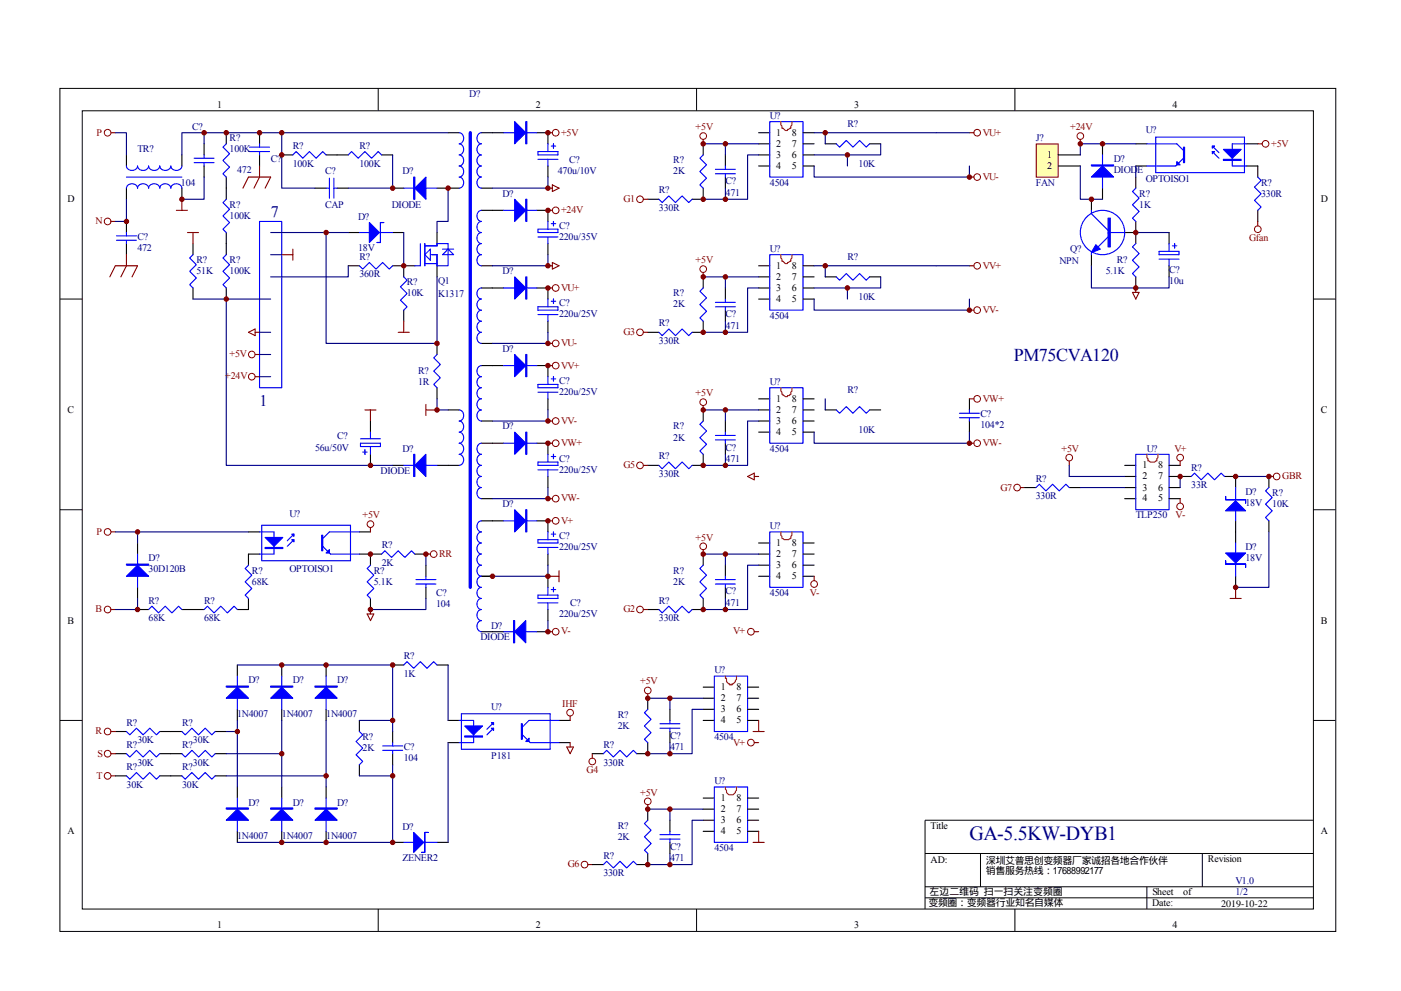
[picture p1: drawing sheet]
<svg xmlns="http://www.w3.org/2000/svg" width="297mm" height="210mm" viewBox="0 0 297 210" stroke-linecap="round" stroke-linejoin="round" font-family="sans-serif">
<g fill="none" stroke="#000" stroke-width=".21">
<path d="M12.7 18.7h270.5v178.6h-270.5zM80.2 18.7v4.7M147.7 18.7v4.7M215.2 18.7v4.7M17.4 23.5h261.1v169h-261.1zM12.7 63.3h4.7M278.4 63.3h4.7M12.7 108h4.7M278.4 108h4.7M12.7 152.6h4.7M278.4 152.6h4.7M278.4 173.7h-82.3v18.8"/>
<path d="M80.2 192.5v4.7M147.7 192.5v4.7M196.1 180.8h82.3M196.1 187.8h82.3M196.1 190.2h82.3M207.9 180.8v7M215.2 192.5v4.7M243.2 187.8v4.7M254.9 180.8v7"/>
</g>
<g fill="none" stroke="#000" stroke-width=".23">
<path d="M26.8 32.8v2.4M26.8 39.9v2.3M38.6 32.8v2.4M38.6 39.9v2.3M43.3 30.5v2.3M43.3 35.2v2.3M48 28.1v2.4M48 37.5v4.7M55 28.1v2.4M55 32.8v2.4M59.7 32.8h2.4M66.8 39.9h2.3"/>
<path d="M69.1 32.8h4.7M71.5 39.9h2.3M80.9 32.8h2.3M83.2 39.9h2.4M92.7 39.9h4.7M95 28.1h2.4M102.1 39.9h2.3M102.1 28.1h4.7M113.8 28.1h2.4v2.4M116.2 35.2v2.3M149.1 30.5v2.3M149.1 39.9v2.3h-2.4"/>
<path d="M153.8 32.8v2.4M153.8 37.5v2.4M160.9 28.1h2.3M160.9 32.8h2.3M160.9 30.5h2.3M160.9 35.2h2.3M170.3 28.1h2.3M170.3 32.8h2.3M170.3 30.5h2.3M170.3 35.2h2.3M175 30.5h2.3M184.4 30.5h2.3"/>
<path d="M240.8 30.5h2.4M240.8 35.2h2.4M264.3 30.5h2.4M264.3 35.2h2.4M26.8 46.9v2.4M26.8 51.6v2.3M40.9 51.6v2.3M48 49.3v4.6M73.8 56.3h2.4M73.8 49.3h2.4M83.2 56.3h4.8M83.2 49.3h2.4"/>
<path d="M85.6 56.3v2.3M92.7 49.3v2.3M92.7 56.3v2.3M102.1 56.3h2.3M102.1 44.6h4.7M113.8 44.6h2.4v2.3M116.2 51.6v2.3M137.3 42.2h2.4M149.1 58.6v2.4M160.9 56.3h2.3M160.9 58.6h2.3M170.3 56.3h2.3"/>
<path d="M170.3 58.6h2.3M175 58.6h2.3M184.4 58.6h2.3M231.4 42.2v2.4M231.4 53.9v2.4M238.5 49.3h2.3M40.9 61v2.3M48 61v2.3M85.6 65.7v2.3M92.7 72.7v2.4M102.1 72.7h2.3M102.1 61h4.7"/>
<path d="M102.1 77.4h4.7M113.8 61h2.4v2.3M113.8 77.4h2.4v2.4M116.2 68v2.4M137.3 70.4h2.4M149.1 68v2.4h-2.4M153.8 61v2.3M153.8 65.7v2.3M160.9 61h2.3M160.9 63.3h2.3M170.3 61h2.3M170.3 63.3h2.3"/>
<path d="M78.5 89.2v2.3M78.5 96.2v2.4M83.2 98.6h2.4M92.7 98.6h4.7M92.7 82.1v2.4M95 86.8h2.4M102.1 89.2h2.3M102.1 93.9h4.7M113.8 93.9h2.4v2.3M116.2 84.5v2.3M137.3 98.6h2.4M149.1 96.2v2.4h-2.4"/>
<path d="M149.1 86.8v2.4M153.8 89.2v2.3M153.8 93.9v2.3M160.9 86.8h2.3M160.9 89.2h2.3M160.9 84.5h2.3M160.9 91.5h2.3M170.3 86.8h2.3M170.3 89.2h2.3M170.3 84.5h2.3M170.3 91.5h2.3M175 86.8h2.3"/>
<path d="M184.4 86.8h2.3M205.5 84.5v2.3M205.5 89.2v2.3M29.2 115v2.4M52.7 112.7h2.3M55 117.4h-2.3v2.3M76.2 117.4h4.7M76.2 112.7h2.3M78.5 117.4v2.3M88 117.4h2.3M90.3 119.7v2.4M102.1 105.6h2.3"/>
<path d="M102.1 110.3h4.7M113.8 110.3h2.4v2.4M116.2 100.9v2.4M116.2 117.4v2.3M149.1 117.4v2.3M153.8 119.7v2.4M160.9 115h2.3M160.9 117.4h2.3M160.9 119.7h2.3M170.3 115h2.3M170.3 117.4h2.3M170.3 119.7h2.3"/>
<path d="M29.2 129.1h2.3M29.2 124.4v2.4M38.6 129.1h4.7M52.7 126.8v2.3h-2.4M78.5 126.8v2.3M90.3 124.4v2.4M102.1 122.1h2.3M102.1 133.8h4.7M113.8 133.8h2.4M116.2 122.1v2.3M116.2 129.1v2.4M137.3 129.1h2.4"/>
<path d="M149.1 126.8v2.3h-2.4M153.8 124.4v2.4M160.9 122.1h2.3M170.3 122.1h2.3M24.5 154.9h2.3M24.5 159.6h2.3M33.9 154.9h4.7M33.9 159.6h4.7M45.6 154.9h2.4M45.6 159.6h2.4M50.3 140.9v2.3M50.3 150.2v2.4"/>
<path d="M59.7 140.9v2.3M59.7 150.2v2.4M69.1 140.9v2.3M69.1 150.2v2.4M76.2 152.6v2.3M83.2 140.9h2.4M83.2 154.9v2.4M83.2 159.6v2.4M92.7 140.9h2.3M95 152.6h2.4M95 157.3h2.4M118.5 152.6h2.4"/>
<path d="M118.5 157.3h2.4M24.5 164.3h2.3M33.9 164.3h4.7M45.6 164.3h2.4M50.3 166.7v2.3M50.3 176.1v2.3M59.7 166.7v2.3M59.7 176.1v2.3M69.1 166.7v2.3M69.1 176.1v2.3M76.2 162v2.3M83.2 178.4h2.4"/>
<path d="M92.7 178.4h2.3"/>
</g>
<g fill="none" stroke="#00f" stroke-width=".23">
<path d="M26.8 39.9a1.21 1.21 0 0 1 1.2-1 1.21 1.21 0 0 1 1.2 1 1.2 1.2 0 0 1 1.1-1 1.2 1.2 0 0 1 1.2 1 1.21 1.21 0 0 1 1.2-1 1.21 1.21 0 0 1 1.2 1 1.2 1.2 0 0 1 1.1-1 1.2 1.2 0 0 1 1.2 1 1.21 1.21 0 0 1 1.2-1 1.21 1.21 0 0 1 1.2 1M26.8 35.2a1.21 1.21 0 0 0 1.2 .9 1.21 1.21 0 0 0 1.2-.9 1.21 1.21 0 0 0 1.1 .9 1.21 1.21 0 0 0 1.2-.9 1.21 1.21 0 0 0 1.2 .9 1.21 1.21 0 0 0 1.2-.9 1.21 1.21 0 0 0 1.1 .9 1.21 1.21 0 0 0 1.2-.9 1.21 1.21 0 0 0 1.2 .9 1.21 1.21 0 0 0 1.2-.9M26.8 37.5h11.8M41.2 34.5h4.2M41.2 33.5h4.2M43.3 32.8v.7M43.3 34.5v.7M48 30.5l-.7 .7 1.4 1.4-1.4 1.4 1.4 1.4-1.4 1.4 .7 .7M52.9 32.1h4.2M52.9 31.2h4.2M55 30.5v.7M55 32.1v.7"/>
<path d="M62.1 32.8l.7-.7 1.4 1.4 1.4-1.4 1.4 1.4 1.4-1.4 .7 .7M69.1 39.9h.7M69.8 37.7v4.3M70.8 39.9h.7M70.8 37.7v4.3M73.8 32.8l.7-.7 1.5 1.4 1.4-1.4 1.4 1.4 1.4-1.4 .7 .7M85.6 39.9h7.1M97.4 28.1a1.2 1.2 0 0 1 .9 1.2 1.2 1.2 0 0 1-.9 1.2 1.2 1.2 0 0 1 .9 1.1 1.2 1.2 0 0 1-.9 1.2 1.2 1.2 0 0 1 .9 1.2 1.2 1.2 0 0 1-.9 1.2 1.2 1.2 0 0 1 .9 1.1 1.2 1.2 0 0 1-.9 1.2 1.2 1.2 0 0 1 .9 1.2 1.2 1.2 0 0 1-.9 1.2M102.1 28.1a1.2 1.2 0 0 0-1 1.2 1.2 1.2 0 0 0 1 1.2 1.21 1.21 0 0 0-1 1.1 1.21 1.21 0 0 0 1 1.2 1.2 1.2 0 0 0-1 1.2 1.2 1.2 0 0 0 1 1.2 1.2 1.2 0 0 0-1 1.1 1.2 1.2 0 0 0 1 1.2 1.2 1.2 0 0 0-1 1.2 1.2 1.2 0 0 0 1 1.2M106.8 28.1h7M114.1 32.1h4.2v.7h-4.2zM114.1 33.7h4.2"/>
<path d="M116.2 30.5v1.6M116.2 33.7v1.5M116.9 30.9h.9M117.3 30.5v.9M149.1 32.8l-.7 .7 1.4 1.4-1.4 1.4 1.4 1.4-1.4 1.5 .7 .7M151.7 36.8h4.2M151.7 35.9h4.2M153.8 35.2v.7M153.8 36.8v.7M163.2 25.8h7.1v11.7h-7.1zM177.3 30.5l.7 .7 1.4-1.4 1.4 1.4 1.5-1.4 1.4 1.4 .7-.7M243.2 30.5h6.3l1.4 1.4"/>
<path d="M245 29h18.9v7.6h-18.9zM250.9 33.5l-1.6 1.7h-6.1M257 32.1l1.4 1.4M257 30.9l1.4 1.4M264.3 30.5h-3v4.7h3M24.7 50.9h4.2M24.7 50h4.2M26.8 49.3v.7M26.8 50.9v.7M40.9 53.9l-.7 .8 1.4 1.4-1.4 1.4 1.4 1.4-1.4 1.4 .7 .7M48 42.2l-.7 .7 1.4 1.4-1.4 1.4 1.4 1.4-1.4 1.4 .7 .8M48 53.9l-.7 .8 1.4 1.4-1.4 1.4 1.4 1.4-1.4 1.4 .7 .7"/>
<path d="M55 46.9h4.7v35.2h-4.7zM76.2 56.3l.7 .7 1.4-1.4 1.4 1.4 1.4-1.4 1.4 1.4 .7-.7M76.2 49.3h7M85.6 58.6l.7 .7-1.4 1.5 1.4 1.4-1.4 1.4 1.4 1.4-.7 .7M89.1 51.6v4.7h-1.1M90.1 52.1h2.6v-.5h2.3v4.7h-2.3v-2.4h-1.5M90.1 51.6v4.7M90.1 55.8h2.6M91.2 52.8v2.3l-1.1-1.2zM93.8 52.8h2.4M95 52.8l1.2 1.1h-2.4zM102.1 44.6a1.2 1.2 0 0 0-1 1.1 1.2 1.2 0 0 0 1 1.2 1.21 1.21 0 0 0-1 1.2 1.21 1.21 0 0 0 1 1.2 1.2 1.2 0 0 0-1 1.1 1.2 1.2 0 0 0 1 1.2 1.2 1.2 0 0 0-1 1.2 1.2 1.2 0 0 0 1 1.1 1.2 1.2 0 0 0-1 1.2 1.2 1.2 0 0 0 1 1.2"/>
<path d="M106.8 44.6h7M114.1 48.5h4.2v.8h-4.2zM114.1 50.2h4.2M116.2 46.9v1.6M116.2 50.2v1.4M116.9 47.4h.9M117.3 46.9v.9M139.7 42.2l.7 .7 1.4-1.4 1.4 1.4 1.4-1.4 1.4 1.4 .7-.7M163.2 53.9h7.1v11.8h-7.1zM177.3 58.6l.7 .7 1.4-1.4 1.4 1.4 1.5-1.4 1.4 1.4 .7-.7M231.4 44.6v.7l3.5 3.5M231.4 53.5v.4"/>
<path d="M234.9 49.3h3.6M234.9 50.2l-2.1 2.1M92.7 75.1l-.8 .7 1.5 1.4-1.5 1.4 1.5 1.4-1.5 1.4 .8 .7M102.1 61a1.2 1.2 0 0 0-1 1.2 1.2 1.2 0 0 0 1 1.1 1.21 1.21 0 0 0-1 1.2 1.21 1.21 0 0 0 1 1.2 1.2 1.2 0 0 0-1 1.2 1.2 1.2 0 0 0 1 1.1 1.2 1.2 0 0 0-1 1.2 1.2 1.2 0 0 0 1 1.2 1.2 1.2 0 0 0-1 1.2 1.2 1.2 0 0 0 1 1.1M102.1 77.4a1.21 1.21 0 0 0-1 1.2 1.21 1.21 0 0 0 1 1.2 1.2 1.2 0 0 0-1 1.2 1.2 1.2 0 0 0 1 1.1 1.2 1.2 0 0 0-1 1.2 1.2 1.2 0 0 0 1 1.2 1.2 1.2 0 0 0-1 1.2 1.2 1.2 0 0 0 1 1.1 1.2 1.2 0 0 0-1 1.2 1.2 1.2 0 0 0 1 1.2M106.8 61h7M106.8 77.4h7M114.1 65h4.2v.7h-4.2zM114.1 66.6h4.2M116.2 63.3v1.7M116.2 66.6v1.4M116.2 79.8v1.6"/>
<path d="M116.9 63.8h.9M117.3 63.3v1M117.3 79.8v.9M139.7 70.4l.7 .7 1.4-1.4 1.4 1.4 1.4-1.4 1.4 1.4 .7-.7M149.1 61l-.7 .7 1.4 1.4-1.4 1.4 1.4 1.4-1.4 1.4 .7 .7M151.7 65h4.2M151.7 64h4.2M153.8 63.3v.7M153.8 65v.7M76.4 93.9h4.3v.7h-4.3zM76.4 92.9h4.3M76.9 95.8h.9"/>
<path d="M77.4 95.3v.9M78.5 91.5v1.4M78.5 94.6v1.6M85.6 98.6h7.1M97.4 86.8a1.2 1.2 0 0 1 .9 1.2 1.2 1.2 0 0 1-.9 1.2 1.2 1.2 0 0 1 .9 1.2 1.2 1.2 0 0 1-.9 1.1 1.2 1.2 0 0 1 .9 1.2 1.2 1.2 0 0 1-.9 1.2 1.2 1.2 0 0 1 .9 1.2 1.2 1.2 0 0 1-.9 1.1M97.4 96.2a1.2 1.2 0 0 1 .9 1.2 1.2 1.2 0 0 1-.9 1.2M102.1 96.2a1.2 1.2 0 0 0-1 1.2 1.2 1.2 0 0 0 1 1.2 1.2 1.2 0 0 0-1 1.1 1.2 1.2 0 0 0 1 1.2 1.2 1.2 0 0 0-1 1.2 1.2 1.2 0 0 0 1 1.2 1.2 1.2 0 0 0-1 1.1 1.2 1.2 0 0 0 1 1.2M102.1 93.9a1.2 1.2 0 0 0-1 1.2 1.2 1.2 0 0 0 1 1.1M106.8 93.9h7M114.1 97.9h4.2v.7h-4.2zM114.1 81.4h4.2v.7h-4.2zM114.1 83.1h4.2"/>
<path d="M114.1 99.5h4.2M116.2 83.1v1.4M116.2 96.2v1.7M116.2 99.5v1.4M116.9 80.3h.9M116.9 96.7h.9M117.3 96.2v1M139.7 98.6l.7 .7 1.4-1.4 1.4 1.4 1.4-1.4 1.4 1.4 .7-.7M149.1 89.2l-.7 .7 1.4 1.4-1.4 1.4 1.4 1.4-1.4 1.4 .7 .7M151.7 93.2h4.2M151.7 92.2h4.2M153.8 91.5v.7"/>
<path d="M153.8 93.2v.7M163.2 82.1h7.1v11.8h-7.1zM177.3 86.8l.7 .7 1.4-1.4 1.4 1.4 1.5-1.4 1.4 1.4 .7-.7M203.4 88.5h4.3M203.4 87.5h4.3M205.5 86.8v.7M205.5 88.5v.7M29.2 117.4v7M52.7 119.7l-.7 .7 1.4 1.4-1.4 1.4 1.4 1.4-1.4 1.5 .7 .7M55 112.7h3.1v4.7h-3.1M55.5 111.3h18.8v7.5h-18.8zM62.3 114.3l-1.4 1.4"/>
<path d="M62.3 113.1l-1.4 1.4M68.4 115.7l1.7 1.7h6.1M76.2 112.7h-6.4l-1.4 1.4M78.5 119.7l-.7 .7 1.5 1.4-1.5 1.4 1.5 1.4-1.5 1.5 .7 .7M80.9 117.4l.7-.7 1.4 1.4 1.4-1.4 1.4 1.4 1.4-1.4 .8 .7M102.1 110.3a1.2 1.2 0 0 0-1 1.2 1.2 1.2 0 0 0 1 1.2 1.2 1.2 0 0 0-1 1.1 1.2 1.2 0 0 0 1 1.2 1.2 1.2 0 0 0-1 1.2 1.2 1.2 0 0 0 1 1.2 1.2 1.2 0 0 0-1 1.1 1.2 1.2 0 0 0 1 1.2 1.2 1.2 0 0 0-1 1.2 1.2 1.2 0 0 0 1 1.2 1.2 1.2 0 0 0-1 1.1 1.2 1.2 0 0 0 1 1.2 1.2 1.2 0 0 0-1 1.2 1.2 1.2 0 0 0 1 1.2M106.8 110.3h7M114.1 114.3h4.2v.7h-4.2zM114.1 116h4.2M116.2 112.7v1.6M116.2 116v1.4M116.9 113.1h.9"/>
<path d="M117.3 112.7v.9M149.1 119.7l-.7 .7 1.4 1.4-1.4 1.4 1.4 1.4-1.4 1.5 .7 .7M163.2 112.7h7.1v11.7h-7.1zM31.5 129.1l.7-.7 1.4 1.4 1.4-1.4 1.4 1.4 1.5-1.4 .7 .7M43.3 129.1l.7-.7 1.4 1.4 1.4-1.4 1.4 1.4 1.4-1.4 .7 .7M88.2 123.7h4.2M88.2 122.8h4.2M90.3 122.1v.7M90.3 123.7v.7M102.1 126.8a1.2 1.2 0 0 0-1 1.1 1.2 1.2 0 0 0 1 1.2 1.2 1.2 0 0 0-1 1.2 1.2 1.2 0 0 0 1 1.2 1.2 1.2 0 0 0-1 1.1 1.2 1.2 0 0 0 1 1.2M106.8 133.8h7M114.1 126.1h4.2v.7h-4.2z"/>
<path d="M114.1 127.7h4.2M116.2 124.4v1.7M116.2 127.7v1.4M116.9 124.9h.9M117.3 124.4v.9M139.7 129.1l.7 .7 1.4-1.4 1.4 1.4 1.4-1.4 1.4 1.4 .7-.7M151.7 123.7h4.2M151.7 122.8h4.2M153.8 122.1v.7M153.8 123.7v.7M26.8 154.9l.7 .7 1.4-1.4 1.4 1.4 1.4-1.4 1.5 1.4 .7-.7M26.8 159.6l.7 .7 1.4-1.4 1.4 1.4 1.4-1.4 1.5 1.4 .7-.7"/>
<path d="M38.6 154.9l.7 .7 1.4-1.4 1.4 1.4 1.4-1.4 1.4 1.4 .7-.7M38.6 159.6l.7 .7 1.4-1.4 1.4 1.4 1.4-1.4 1.4 1.4 .7-.7M50.3 143.2v7M59.7 143.2v7M69.1 143.2v7M76.2 154.9l.7 .7-1.4 1.5 1.4 1.4-1.4 1.4 1.4 1.4-.7 .7M81.1 158.9h4.3M81.1 158h4.3M83.2 157.3v.7M83.2 158.9v.7M85.6 140.9l.7-.8 1.4 1.5 1.4-1.5 1.4 1.5 1.4-1.5 .8 .8M97.4 152.6h3v4.7h-3"/>
<path d="M97.8 151.2h18.8v7.5h-18.8zM104.6 154.2l-1.4 1.4M104.6 153.1l-1.4 1.4M110.8 155.6l1.6 1.7h6.1M118.5 152.6h-6.3l-1.4 1.4M26.8 164.3l.7 .7 1.4-1.4 1.4 1.4 1.4-1.4 1.5 1.4 .7-.7M38.6 164.3l.7 .7 1.4-1.4 1.4 1.4 1.4-1.4 1.4 1.4 .7-.7M50.3 169v7.1M59.7 169v7.1M69.1 169v7.1M85.6 178.4h7.1"/>
<circle cx="233.8" cy="49.2" r="4.7"/>
</g>
<g fill="none" stroke="#800000" stroke-width=".21">
<circle cx="22.8" cy="28.1" r=".7"/>
<circle cx="117.8" cy="28.1" r=".71"/>
<circle cx="149.1" cy="28.8" r=".71"/>
<circle cx="207.2" cy="37.5" r=".7"/>
<circle cx="207.2" cy="28.1" r=".7"/>
<circle cx="22.8" cy="46.9" r=".7"/>
<circle cx="117.8" cy="44.6" r=".71"/>
<circle cx="135.7" cy="42.2" r=".71"/>
<circle cx="149.1" cy="57" r=".71"/>
<circle cx="207.2" cy="56.3" r=".7"/>
<circle cx="53.4" cy="79.8" r=".71"/>
<circle cx="53.4" cy="75.1" r=".7"/>
<circle cx="117.8" cy="77.4" r=".71"/>
<circle cx="117.8" cy="72.7" r=".71"/>
<circle cx="117.8" cy="61" r=".71"/>
<circle cx="135.7" cy="70.4" r=".71"/>
<circle cx="207.2" cy="65.7" r=".71"/>
<circle cx="117.8" cy="93.9" r=".71"/>
<circle cx="117.8" cy="89.2" r=".71"/>
<circle cx="135.7" cy="98.6" r=".71"/>
<circle cx="149.1" cy="85.2" r=".71"/>
<circle cx="207.2" cy="93.9" r=".7"/>
<circle cx="207.2" cy="84.5" r=".7"/>
<circle cx="22.8" cy="112.7" r=".71"/>
<circle cx="78.5" cy="111" r=".71"/>
<circle cx="92" cy="117.4" r=".71"/>
<circle cx="117.8" cy="110.3" r=".71"/>
<circle cx="117.8" cy="105.6" r=".71"/>
<circle cx="149.1" cy="115.7" r=".71"/>
<circle cx="22.8" cy="129.1" r=".71"/>
<circle cx="117.8" cy="133.8" r=".71"/>
<circle cx="135.7" cy="129.1" r=".71"/>
<circle cx="172.6" cy="123.7" r=".71"/>
<circle cx="22.8" cy="159.6" r=".71"/>
<circle cx="22.8" cy="154.9" r=".7"/>
<circle cx="22.8" cy="164.3" r=".7"/>
</g>
<g fill="none" stroke="#800000" stroke-width=".23">
<path d="M23.5 28.1h1M51.5 39.9l1.2-2.4h4.7l-1.2 2.4M55 35.2v2.3l-1.1 2.4M116.2 28.1h.9M116.2 39.9h.9M117.1 39.2l1.4 .7-1.4 .7zM149.1 29.5v1M205.5 28.1h1M205.5 37.5h1M23.3 58.6l1.2-2.3h4.7l-1.2 2.3M23.5 46.9h1M26.8 53.9v2.4l-1.2 2.3"/>
<path d="M37.4 44.6h2.3M38.6 42.2v2.4M39.7 49.3h2.4M40.9 49.3v2.3M59.7 53.9h2.4M62.1 52.8v2.3M116.2 56.3h.9M116.2 44.6h.9M117.1 55.6l1.4 .7-1.4 .7zM136.4 42.2h.9M149.1 57.7v.9M205.5 56.3h1"/>
<path d="M52.7 70.4l1.4-.7v1.4zM54.1 70.4h.9M54.1 75.1h.9M54.1 79.8h.9M84.4 70.4h2.4M85.6 68v2.4M116.2 61h.9M116.2 72.7h.9M116.2 77.4h.9M136.4 70.4h.9M205.5 65.7h1M77.4 86.8h2.3"/>
<path d="M78.5 86.8v2.4M90.3 86.8h2.4M90.3 85.7v2.3M116.2 89.2h.9M116.2 93.9h.9M136.4 98.6h.9M149.1 85.9v.9M205.5 93.9h1M205.5 84.5h1M23.5 112.7h1M78.5 111.7v1M90.3 117.4h.9"/>
<path d="M116.2 105.6h.9M116.2 110.3h.9M149.1 116.4v1M158.5 100.9l1.4-.7v1.4zM159.9 100.9h1M23.5 129.1h1M77.8 130h1.5l-.8 1.5zM78.5 129.1v.9M116.2 133.8h.9M136.4 129.1h.9M172.6 122.1v.9M23.5 154.9h1"/>
<path d="M23.5 159.6h1M23.5 164.3h1"/>
</g>
<g fill="#00f" stroke="#00f" stroke-width=".23">
<path d="M88 39.9l2.3-2.4v4.7z"/>
<path d="M78.3 47.1l2.1 2.2-2.1 2.1z"/>
<path d="M88 98.6l2.3-2.4v4.7z"/>
<path d="M109.1 25.8l2.4 2.3-2.4 2.4z"/>
<path d="M109.1 42.2l2.4 2.4-2.4 2.3z"/>
<path d="M109.1 58.6l2.4 2.4-2.4 2.3z"/>
<path d="M109.1 75.1l2.4 2.3-2.4 2.4z"/>
<path d="M109.1 91.5l2.4 2.4-2.4 2.3z"/>
<path d="M109.1 108l2.4 2.3-2.4 2.4z"/>
<path d="M48 147.9l2.3-2.4 2.4 2.4z"/>
<path d="M50.3 171.4l2.4 2.3h-4.7z"/>
<path d="M57.4 147.9l2.3-2.4 2.4 2.4z"/>
<path d="M66.8 147.9l2.3-2.4 2.4 2.4z"/>
<path d="M57.4 173.7l2.3-2.3 2.4 2.3z"/>
<path d="M66.8 173.7l2.3-2.3 2.4 2.3z"/>
<path d="M98.5 153.8h3.8l-1.9 1.8z"/>
<path d="M104.2 153.1h.4v.4z"/>
<path d="M104.2 154.2h.4v.5z"/>
<path d="M112.2 156.4v.7h-.7z"/>
<path d="M87.7 176.3l2.1 2.1-2.1 2.1z"/>
<path d="M109.1 133.8l2.4-2.3v4.7z"/>
<path d="M56.2 113.8h3.8l-1.9 1.9z"/>
<path d="M61.8 113.1h.5v.5z"/>
<path d="M61.8 114.3h.5v.5z"/>
<path d="M69.8 116.4v.7h-.7z"/>
<path d="M26.8 122.1l2.4-2.4 2.3 2.4z"/>
<path d="M259.4 31.6h3.7l-1.8 1.9z"/>
<path d="M257 30.9h.5l-.5 .5z"/>
<path d="M257 32.1h.5l-.5 .5z"/>
<path d="M249.5 34.2l.7 .7h-.7z"/>
<path d="M232.3 51.8l1 1-1.9 .7z"/>
<path d="M87.7 37.5h.3v4.7h-.3z" fill-rule="evenodd"/>
<path d="M80.7 47.1v4.3h-.7h.7v-4.3h.7z" fill-rule="evenodd"/>
<path d="M87.7 96.2h.3v4.7h-.3z" fill-rule="evenodd"/>
<path d="M111.5 25.8h.2v4.7h-.2z" fill-rule="evenodd"/>
<path d="M111.5 42.2h.2v4.7h-.2z" fill-rule="evenodd"/>
<path d="M111.5 58.6h.2v4.7h-.2z" fill-rule="evenodd"/>
<path d="M111.5 75.1h.2v4.7h-.2z" fill-rule="evenodd"/>
<path d="M111.5 91.5h.2v4.7h-.2z" fill-rule="evenodd"/>
<path d="M111.5 108h.2v4.7h-.2z" fill-rule="evenodd"/>
<path d="M48 145.3h4.7v.2h-4.7z" fill-rule="evenodd"/>
<path d="M48 171.1h4.7v.3h-4.7z" fill-rule="evenodd"/>
<path d="M57.4 145.3h4.7v.2h-4.7z" fill-rule="evenodd"/>
<path d="M66.8 145.3h4.7v.2h-4.7z" fill-rule="evenodd"/>
<path d="M57.4 171.1h4.7v.3h-4.7z" fill-rule="evenodd"/>
<path d="M66.8 171.1h4.7v.3h-4.7z" fill-rule="evenodd"/>
<path d="M98.5 155.9h3.8v.2h-3.8z" fill-rule="evenodd"/>
<path d="M110.5 153.3h.3v3.3h-.3z" fill-rule="evenodd"/>
<path d="M90.1 176.3v4.2h-.7h.7v-4.2h.7z" fill-rule="evenodd"/>
<path d="M108.9 131.5h.2v4.7h-.2z" fill-rule="evenodd"/>
<path d="M56.2 116h3.8v.2h-3.8z" fill-rule="evenodd"/>
<path d="M68.2 113.4h.2v3.3h-.2z" fill-rule="evenodd"/>
<path d="M26.8 119.5h4.7v.2h-4.7z" fill-rule="evenodd"/>
<path d="M259.4 33.7h3.7v.3h-3.7z" fill-rule="evenodd"/>
<path d="M250.9 31.2h.3v3.3h-.3z" fill-rule="evenodd"/>
<path d="M234.9 46.2h.5v6.1h-.5z" fill-rule="evenodd"/>
</g>
<g fill="none" stroke="#000080" stroke-width=".23">
<path d="M24.5 28.1h2.3v4.7M43.3 37.5v4.7h-4.7M43.3 28.1v2.4M59.7 28.1v11.8h7.1M83.2 32.8v7.1h-9.4M95 28.1h-56.4v4.7M95 39.9v7h-2.3v2.4M116.2 37.5v2.4h-11.8M149.1 30.5h11.8M153.8 39.9v2.3h-4.7M153.8 30.5v2.3M160.9 32.8h-2.4v9.4h-4.7"/>
<path d="M172.6 35.2v2.3h32.9v-2.3M172.6 28.1h32.9M175 28.1v2.4M179.7 32.8v2.4M186.7 30.5v2.3h-14.1M26.8 42.2v4.7h-2.3M57.4 49.3h16.4M57.4 53.9h2.3M69.1 49.3v23.4h23.6v-14.1M73.8 56.3v2.3h-16.4M85.6 49.3v7M116.2 53.9v2.4h-11.8"/>
<path d="M149.1 58.6h11.8M153.8 58.6v2.4M172.6 56.3h32.9M175 56.3v2.3M186.7 58.6v2.4h-14.1M40.9 63.3h16.5M48 63.3v35.3h35.2M55 70.4h2.4M55 75.1h2.4M55 79.8h2.4M116.2 70.4v2.3h-11.8M153.8 68v2.4h-4.7"/>
<path d="M160.9 61h-2.4v9.4h-4.7M172.6 63.3v2.4h32.9v-2.4M179.7 61v2.3M92.7 84.5v2.3h2.3M116.2 86.8v2.4h-11.8M149.1 86.8h11.8M153.8 96.2v2.4h-4.7M153.8 86.8v2.4M160.9 89.2h-2.4v9.4h-4.7M172.6 91.5v2.4h32.9v-2.4M175 84.5v2.3M24.5 112.7h28.2"/>
<path d="M29.2 112.7v2.3M90.3 117.4v2.3M116.2 103.3v2.3h-11.8M116.2 119.7v2.4h-11.8M149.1 117.4h11.8M153.8 117.4v2.3M160.9 119.7h-2.4v9.4h-4.7M29.2 126.8v2.3h-4.7M90.3 126.8v2.3h-11.8M116.2 131.5v2.3M153.8 126.8v2.3h-4.7M48 154.9h2.3"/>
<path d="M48 159.6h11.7M50.3 152.6v14.1M50.3 140.9h32.9v11.7M59.7 152.6v14.1M69.1 152.6v14.1M76.2 152.6h7v2.3M95 140.9v11.7M95 157.3v21.1M48 164.3h21.1M83.2 162v2.3h-7M83.2 164.3v14.1h-32.9"/>
</g>
<g fill="#800000" stroke="#800000" stroke-width=".21">
<circle cx="95" cy="39.9" r=".47"/>
<circle cx="48" cy="28.1" r=".47"/>
<circle cx="55" cy="28.1" r=".47"/>
<circle cx="83.2" cy="39.9" r=".47"/>
<circle cx="59.7" cy="32.8" r=".47"/>
<circle cx="59.7" cy="28.1" r=".47"/>
<circle cx="26.8" cy="46.9" r=".47"/>
<circle cx="43.3" cy="28.1" r=".47"/>
<circle cx="38.6" cy="42.2" r=".47"/>
<circle cx="78.5" cy="98.6" r=".47"/>
<circle cx="85.6" cy="56.3" r=".47"/>
<circle cx="92.7" cy="86.8" r=".47"/>
<circle cx="48" cy="63.3" r=".47"/>
<circle cx="69.1" cy="49.2" r=".47"/>
<circle cx="92.7" cy="72.7" r=".47"/>
<circle cx="116.2" cy="44.6" r=".47"/>
<circle cx="116.2" cy="61" r=".47"/>
<circle cx="116.2" cy="77.4" r=".47"/>
<circle cx="116.2" cy="93.9" r=".47"/>
<circle cx="116.2" cy="110.3" r=".47"/>
<circle cx="116.2" cy="105.6" r=".47"/>
<circle cx="116.2" cy="89.2" r=".47"/>
<circle cx="116.2" cy="72.7" r=".47"/>
<circle cx="116.2" cy="39.9" r=".47"/>
<circle cx="116.2" cy="56.3" r=".47"/>
<circle cx="59.7" cy="140.8" r=".47"/>
<circle cx="59.7" cy="178.4" r=".47"/>
<circle cx="50.3" cy="154.9" r=".47"/>
<circle cx="59.7" cy="159.6" r=".47"/>
<circle cx="69.1" cy="164.3" r=".47"/>
<circle cx="69.1" cy="140.8" r=".47"/>
<circle cx="69.1" cy="178.4" r=".47"/>
<circle cx="83.2" cy="152.6" r=".47"/>
<circle cx="83.2" cy="140.8" r=".47"/>
<circle cx="83.2" cy="164.3" r=".47"/>
<circle cx="83.2" cy="178.4" r=".47"/>
<circle cx="104.4" cy="122.1" r=".47"/>
<circle cx="116.2" cy="133.8" r=".47"/>
<circle cx="153.8" cy="30.5" r=".47"/>
<circle cx="149.1" cy="42.2" r=".47"/>
<circle cx="153.8" cy="42.2" r=".47"/>
<circle cx="149.1" cy="30.5" r=".47"/>
<circle cx="205.5" cy="37.5" r=".47"/>
<circle cx="175" cy="28.1" r=".47"/>
<circle cx="116.2" cy="28.1" r=".47"/>
<circle cx="149.1" cy="98.6" r=".47"/>
<circle cx="149.1" cy="86.8" r=".47"/>
<circle cx="153.8" cy="86.8" r=".47"/>
<circle cx="153.8" cy="98.6" r=".47"/>
<circle cx="205.5" cy="93.9" r=".47"/>
<circle cx="149.1" cy="70.4" r=".47"/>
<circle cx="149.1" cy="58.6" r=".47"/>
<circle cx="153.8" cy="58.6" r=".47"/>
<circle cx="153.8" cy="70.4" r=".47"/>
<circle cx="205.5" cy="65.7" r=".47"/>
<circle cx="175" cy="56.3" r=".47"/>
<circle cx="149.1" cy="129.1" r=".47"/>
<circle cx="149.1" cy="117.4" r=".47"/>
<circle cx="153.8" cy="117.4" r=".47"/>
<circle cx="153.8" cy="129.1" r=".47"/>
<circle cx="179.7" cy="32.8" r=".47"/>
<circle cx="179.7" cy="61" r=".47"/>
<circle cx="78.5" cy="117.4" r=".47"/>
<circle cx="29.2" cy="129.1" r=".47"/>
<circle cx="29.2" cy="112.7" r=".47"/>
<circle cx="78.5" cy="129.1" r=".47"/>
<circle cx="90.3" cy="117.4" r=".47"/>
</g>
<path d="M99.7 28.1v96.3" fill="none" stroke="#00f" stroke-width=".71"/>
<path d="M165.6 25.8v.7l.2 .2v.5h.2a.74 .74 0 0 0 1 .4v-.2l.7-.2v-.5l.2-.2v-.7M165.6 53.9v.8l.2 .2v.5h.2a.75 .75 0 0 0 1 .4v-.2l.7-.2v-.5l.2-.2v-.8M165.6 82.1v.7l.2 .3v.4h.2v.3l.5 .2h.5v-.2h.4v-.3h.3v-.4l.2-.3v-.7M165.6 112.7v.7l.2 .2v.5a2.01 2.01 0 0 0 1.9 0v-.5l.2-.2v-.7" fill="none" stroke="#f00" stroke-width=".23"/>
<path d="M219.8 30.6h4.6v6.9h-4.6z" fill="#ffffb0"/>
<g fill="none" stroke="#800000" stroke-width=".21">
<path d="M219.7 30.5h4.7v7h-4.7z"/>
<circle cx="229" cy="28.8" r=".7"/>
<circle cx="268.3" cy="30.5" r=".71"/>
<circle cx="266.7" cy="48.5" r=".71"/>
<circle cx="226.7" cy="96.9" r=".71"/>
<circle cx="250.2" cy="96.9" r=".71"/>
<circle cx="215.6" cy="103.3" r=".7"/>
<circle cx="250.2" cy="107.3" r=".71"/>
<circle cx="270.7" cy="100.9" r=".7"/>
<circle cx="159.2" cy="133.8" r=".71"/>
<circle cx="120.9" cy="150.9" r=".71"/>
<circle cx="137.3" cy="146.3" r=".71"/>
<circle cx="159.2" cy="157.3" r=".71"/>
<circle cx="125.6" cy="161.3" r=".71"/>
<circle cx="137.3" cy="169.7" r=".71"/>
<circle cx="123.9" cy="183.1" r=".71"/>
</g>
<g fill="none" stroke="#000" stroke-width=".23">
<path d="M224.3 32.8h4.7M224.3 35.2h4.7M233.8 30.5v2.3M233.8 39.9v2.3M240.8 37.5v2.4M266.7 35.2v2.3M240.8 46.9v4.7M240.8 58.6v2.4M247.9 49.3v2.3M247.9 56.3v2.3M266.7 44.6v2.3M238.5 98.6h2.3"/>
<path d="M247.9 98.6h2.3M217.3 103.3h2.3M226.7 103.3h2.3M238.5 100.9h2.3M238.5 103.3h2.3M238.5 105.6h2.3M247.9 100.9h4.7M247.9 103.3h2.3M247.9 105.6h2.3M259.6 100.9h2.4v2.4M262 110.3v4.7M269 100.9v2.4"/>
<path d="M269 110.3v2.4M262 122.1v2.3M125.6 159.6h2.3M137.3 147.9v2.3M137.3 157.3v2.3h-2.3M142 150.2v2.4M142 154.9v2.4M149.1 145.5h2.3M149.1 147.9h2.3M149.1 150.2h2.3M149.1 152.6h2.3M158.5 145.5h2.4"/>
<path d="M158.5 147.9h2.4M158.5 150.2h2.4M158.5 152.6h2.4M137.3 171.4v2.3M142 173.7v2.4M142 178.4v2.4M149.1 169h2.3M149.1 171.4h2.3M149.1 173.7h2.3M149.1 176.1h2.3M158.5 169h2.4M158.5 171.4h2.4"/>
<path d="M158.5 173.7h2.4M158.5 176.1h2.4M125.6 183.1h2.3M137.3 180.8v2.3h-2.3"/>
</g>
<g fill="none" stroke="#00f" stroke-width=".23">
<path d="M233.8 32.8v7.1M240.8 39.9l-.7 .7 1.4 1.4-1.4 1.4 1.4 1.4-1.4 1.4 .7 .7M266.7 37.5l.7 .7-1.4 1.4 1.4 1.4-1.4 1.4 1.4 1.4-.7 .8M240.8 51.6l-.7 .7 1.4 1.4-1.4 1.4 1.4 1.4-1.4 1.4 .7 .7M245.7 53.2h4.3v.7h-4.3zM245.7 54.9h4.3M247.9 51.6v1.6M247.9 54.9v1.4M248.6 52.1h.9M249 51.6v.9M240.8 96.2h7.1v11.8h-7.1zM219.6 103.3l.8-.7 1.4 1.4 1.4-1.4 1.4 1.4 1.4-1.4 .7 .7"/>
<path d="M252.6 100.9l.7-.7 1.4 1.4 1.4-1.4 1.4 1.4 1.4-1.4 .7 .7M262 103.3v7M262 115v7.1M269 103.3l-.7 .7 1.4 1.4-1.4 1.4 1.4 1.4-1.4 1.4 .7 .7M127.9 159.6l.7-.7 1.4 1.4 1.5-1.4 1.4 1.4 1.4-1.4 .7 .7M137.3 150.2l-.7 .7 1.4 1.5-1.4 1.4 1.4 1.4-1.4 1.4 .7 .7M139.9 154.2h4.3M139.9 153.3h4.3M142 152.6v.7M142 154.2v.7M151.4 143.2h7.1v11.7h-7.1zM137.3 173.7l-.7 .7 1.4 1.4-1.4 1.5 1.4 1.4-1.4 1.4 .7 .7"/>
<path d="M139.9 177.7h4.3M139.9 176.8h4.3M142 176.1v.7M142 177.7v.7M151.4 166.7h7.1v11.7h-7.1zM127.9 183.1l.7-.7 1.4 1.4 1.5-1.4 1.4 1.4 1.4-1.4 .7 .7"/>
</g>
<g fill="#00f" stroke="#00f" stroke-width=".23">
<path d="M231.4 37.5l2.4-2.3 2.3 2.3z"/>
<path d="M259.9 117.1h4.2l-2.1 2.1z"/>
<path d="M259.9 108.2l2.1-2.1 2.1 2.1z"/>
<path d="M231.4 34.9h4.7v.3h-4.7z" fill-rule="evenodd"/>
<path d="M259.9 118.8v.7h4.2v.7v-.7h-4.2z" fill-rule="evenodd"/>
<path d="M259.9 105.1v.8h4.2v.7v-.7h-4.2z" fill-rule="evenodd"/>
</g>
<g fill="none" stroke="#800000" stroke-width=".23">
<path d="M229 29.5v1M266.7 30.5h.9M266.7 46.9v.9M240.1 61.9h1.4l-.7 1.4zM240.8 61v.9M226.7 97.6v1M250.2 97.6v1M216.3 103.3h1M250.2 105.6v1M269 100.9h1M116.2 122.1h2.3M118.5 120.9v2.3"/>
<path d="M159.9 133.8h1M260.8 126.8h2.3M262 124.4v2.4M120.2 158.2h1.4l-.7 1.4zM120.9 151.7v.9M120.9 157.3v.9M125.6 159.6v1M137.3 147v.9M159.7 154.9h2.3M159.9 157.3h1M160.9 152.6v2.3M137.3 170.4v1"/>
<path d="M159.7 178.4h2.3M160.9 176.1v2.3M124.6 183.1h1"/>
</g>
<g fill="none" stroke="#000080" stroke-width=".23">
<path d="M229 35.2v7h4.8M240.8 30.5h-11.8v2.3M240.8 35.2v2.3M231.4 56.3v4.7h16.5v-2.4M240.8 49.3h7.1M226.7 98.6v2.3h11.8M229 103.3h9.5M250.2 100.9v2.4M262 100.9h7M269 112.7v11.7h-7M137.3 147.9h11.8M142 157.3v2.3h-4.7"/>
<path d="M142 147.9v2.3M149.1 150.2h-2.4v9.4h-4.7M137.3 171.4h11.8M142 171.4v2.3M149.1 173.7h-2.4v9.4h-4.7M142 180.8v2.3h-4.7"/>
</g>
<path d="M243.2 96.2v.7l.2 .3v.4a2.01 2.01 0 0 0 1.9 0v-.4l.2-.3v-.7M153.8 143.2v.5h.2v.2a.7 .7 0 0 0 .7 .9v.3h.5v-.3a.82 .82 0 0 0 .7-.7l.3-.2v-.7M153.8 166.7v.5l.2 .2a.89 .89 0 0 0 1.2 .9 .83 .83 0 0 0 .7-.7l.3-.2v-.7" fill="none" stroke="#f00" stroke-width=".23"/>
<g fill="#800000" stroke="#800000" stroke-width=".21">
<circle cx="250.2" cy="100.9" r=".47"/>
<circle cx="262" cy="100.9" r=".47"/>
<circle cx="269" cy="100.9" r=".47"/>
<circle cx="262" cy="124.4" r=".47"/>
<circle cx="137.3" cy="147.9" r=".47"/>
<circle cx="142" cy="147.9" r=".47"/>
<circle cx="142" cy="159.6" r=".47"/>
<circle cx="137.3" cy="171.4" r=".47"/>
<circle cx="142" cy="171.4" r=".47"/>
<circle cx="142" cy="183.1" r=".47"/>
<circle cx="137.3" cy="159.6" r=".47"/>
<circle cx="137.3" cy="183.1" r=".47"/>
<circle cx="116.2" cy="122.1" r=".47"/>
<circle cx="240.8" cy="49.2" r=".47"/>
<circle cx="231.4" cy="42.2" r=".47"/>
<circle cx="229" cy="30.5" r=".47"/>
<circle cx="233.8" cy="30.5" r=".47"/>
<circle cx="240.8" cy="61" r=".47"/>
</g>
<text font-size="4.2" fill="#000080" x="205.6" y="178">GA-5.5KW-DYB1</text>
<text font-size="3.8" fill="#000080" x="215" y="76.6">PM75CVA120</text>
<g font-size="3.4" fill="#000080">
<text x="57.4" y="46">7</text>
<text x="55" y="86">1</text>
</g>
<g font-size="2.1">
<text x="46.1" y="22.9">1</text>
<text x="113.6" y="22.9">2</text>
<text x="181.1" y="22.9">3</text>
<text x="248.6" y="22.9">4</text>
<text x="164.6" y="28.7">1</text>
<text x="167.9" y="28.7">8</text>
<text x="164.6" y="31.1">2</text>
<text x="164.6" y="33.5">3</text>
<text x="164.6" y="35.7">4</text>
<text x="167.9" y="35.7">5</text>
<text x="167.9" y="33.5">6</text>
<text x="167.9" y="31.1">7</text>
<text x="222" y="33.5">1</text>
<text x="222" y="35.7">2</text>
<text x="14.3" y="42.8">D</text>
<text x="280.1" y="42.8">D</text>
<text x="164.6" y="56.9">1</text>
<text x="164.6" y="59.3">2</text>
<text x="167.9" y="59.3">7</text>
<text x="167.9" y="56.9">8</text>
<text x="164.6" y="61.6">3</text>
<text x="164.6" y="63.9">4</text>
<text x="167.9" y="63.9">5</text>
<text x="167.9" y="61.6">6</text>
<text x="14.3" y="87.5">C</text>
<text x="164.6" y="85.1">1</text>
<text x="164.6" y="87.5">2</text>
<text x="164.6" y="89.8">3</text>
<text x="167.9" y="89.8">6</text>
<text x="167.9" y="87.5">7</text>
<text x="167.9" y="85.1">8</text>
<text x="280.1" y="87.5">C</text>
<text x="164.6" y="92.1">4</text>
<text x="167.9" y="92.1">5</text>
<text x="242.2" y="99.2">1</text>
<text x="242.2" y="101.5">2</text>
<text x="245.5" y="101.5">7</text>
<text x="245.5" y="99.2">8</text>
<text x="242.2" y="103.9">3</text>
<text x="242.2" y="106.2">4</text>
<text x="245.5" y="106.2">5</text>
<text x="245.5" y="103.9">6</text>
<text x="164.6" y="115.6">1</text>
<text x="164.6" y="118">2</text>
<text x="167.9" y="118">7</text>
<text x="167.9" y="115.6">8</text>
<text x="164.6" y="120.3">3</text>
<text x="164.6" y="122.7">4</text>
<text x="167.9" y="122.7">5</text>
<text x="167.9" y="120.3">6</text>
<text x="14.3" y="132.1">B</text>
<text x="280.1" y="132.1">B</text>
<text x="152.8" y="146.1">1</text>
<text x="152.8" y="148.5">2</text>
<text x="156.1" y="148.5">7</text>
<text x="156.1" y="146.1">8</text>
<text x="152.8" y="150.9">3</text>
<text x="152.8" y="153.2">4</text>
<text x="156.1" y="153.2">5</text>
<text x="156.1" y="150.9">6</text>
<text x="152.8" y="169.6">1</text>
<text x="152.8" y="172">2</text>
<text x="156.1" y="172">7</text>
<text x="156.1" y="169.6">8</text>
<text x="14.3" y="176.7">A</text>
<text x="152.8" y="174.3">3</text>
<text x="152.8" y="176.7">4</text>
<text x="156.1" y="176.7">5</text>
<text x="156.1" y="174.3">6</text>
<text x="197.3" y="175.5">Title</text>
<text x="280.1" y="176.7">A</text>
<text x="197.3" y="182.8">AD:</text>
<text x="209" y="182.9">深圳艾普思创变频器厂家诚招各地合作伙伴</text>
<text x="209" y="185">销售服务热线：17688992177</text>
<text x="256.1" y="182.6">Revision</text>
<text x="196.8" y="192">变频圈：变频器行业知名自媒体</text>
<text x="197.1" y="189.6">左边二维码 扫一扫关注变频圈</text>
<text x="244.3" y="192">Date:</text>
<text x="244.3" y="189.6">Sheet</text>
<text x="250.9" y="189.6">of</text>
<text x="46.1" y="196.6">1</text>
<text x="113.6" y="196.6">2</text>
<text x="181.1" y="196.6">3</text>
<text x="248.6" y="196.6">4</text>
<text x="258.9" y="192.1">2019-10-22</text>
</g>
<g font-size="2.1" fill="#000080">
<text x="99.5" y="20.5">D?</text>
<text x="40.7" y="27.5">C?</text>
<text x="48.7" y="29.9">R?</text>
<text x="163.2" y="25.2">U?</text>
<text x="179.7" y="26.9">R?</text>
<text x="219.6" y="29.9">J?</text>
<text x="242.9" y="28.2">U?</text>
<text x="29.1" y="32.3">TR?</text>
<text x="48.7" y="32.3">100K</text>
<text x="57.4" y="34.4">C?</text>
<text x="62.1" y="31.5">R?</text>
<text x="62.1" y="35.3">100K</text>
<text x="76.2" y="31.5">R?</text>
<text x="76.2" y="35.3">100K</text>
<text x="120.6" y="34.6">C?</text>
<text x="142.7" y="34.6">R?</text>
<text x="182" y="35.3">10K</text>
<text x="236.1" y="34.4">D?</text>
<text x="38.4" y="39.3">104</text>
<text x="50.3" y="36.7">472</text>
<text x="68.9" y="36.9">C?</text>
<text x="85.3" y="36.9">D?</text>
<text x="106.5" y="41.7">D?</text>
<text x="118.3" y="36.9">470u/10V</text>
<text x="139.7" y="40.9">R?</text>
<text x="142.7" y="36.9">2K</text>
<text x="153.8" y="39">C?</text>
<text x="153.8" y="41.4">471</text>
<text x="163.2" y="39.3">4504</text>
<text x="219.6" y="39.3">FAN</text>
<text x="236.1" y="36.7">DIODE</text>
<text x="241.6" y="41.7">R?</text>
<text x="242.9" y="38.6">OPTOISO1</text>
<text x="267.4" y="39.3">R?</text>
<text x="267.4" y="41.7">330R</text>
<text x="48.7" y="44">R?</text>
<text x="48.7" y="46.3">100K</text>
<text x="68.9" y="44">CAP</text>
<text x="75.9" y="46.6">D?</text>
<text x="83.1" y="44">DIODE</text>
<text x="139.7" y="44.7">330R</text>
<text x="241.6" y="44">1K</text>
<text x="29.1" y="50.8">C?</text>
<text x="29.1" y="53.2">472</text>
<text x="75.9" y="53.2">18V</text>
<text x="118.5" y="48.4">C?</text>
<text x="118.5" y="50.8">220u/35V</text>
<text x="163.2" y="53.4">U?</text>
<text x="226.9" y="53.4">Q?</text>
<text x="41.7" y="55.7">R?</text>
<text x="41.7" y="58.1">51K</text>
<text x="48.7" y="55.7">R?</text>
<text x="48.7" y="58.1">100K</text>
<text x="76.2" y="55">R?</text>
<text x="76.2" y="58.8">360R</text>
<text x="106.5" y="58.1">D?</text>
<text x="179.7" y="55">R?</text>
<text x="224.6" y="56">NPN</text>
<text x="234.4" y="58.1">5.1K</text>
<text x="236.8" y="55.7">R?</text>
<text x="247.9" y="57.8">C?</text>
<text x="86.3" y="60.5">R?</text>
<text x="86.3" y="62.8">10K</text>
<text x="92.9" y="60.2">Q1</text>
<text x="92.9" y="63">K1317</text>
<text x="118.5" y="64.9">C?</text>
<text x="142.7" y="62.8">R?</text>
<text x="142.7" y="65.1">2K</text>
<text x="182" y="63.5">10K</text>
<text x="247.9" y="60.2">10u</text>
<text x="118.5" y="67.2">220u/25V</text>
<text x="139.7" y="69.1">R?</text>
<text x="153.8" y="67.2">C?</text>
<text x="153.8" y="69.6">471</text>
<text x="163.2" y="67.5">4504</text>
<text x="106.5" y="74.5">D?</text>
<text x="139.7" y="72.9">330R</text>
<text x="88.6" y="79.2">R?</text>
<text x="88.6" y="81.5">1R</text>
<text x="118.5" y="81.3">C?</text>
<text x="118.5" y="83.7">220u/25V</text>
<text x="163.2" y="81.5">U?</text>
<text x="179.7" y="83.2">R?</text>
<text x="207.9" y="88.4">C?</text>
<text x="66.8" y="95.4">56u/50V</text>
<text x="71.5" y="93.1">C?</text>
<text x="85.3" y="95.7">D?</text>
<text x="106.5" y="90.9">D?</text>
<text x="142.7" y="90.9">R?</text>
<text x="142.7" y="93.3">2K</text>
<text x="153.8" y="95.4">C?</text>
<text x="163.2" y="95.7">4504</text>
<text x="182" y="91.6">10K</text>
<text x="207.9" y="90.7">104*2</text>
<text x="243.2" y="95.7">U?</text>
<text x="80.7" y="100.3">DIODE</text>
<text x="118.5" y="97.8">C?</text>
<text x="118.5" y="100.1">220u/25V</text>
<text x="139.7" y="97.3">R?</text>
<text x="139.7" y="101">330R</text>
<text x="153.8" y="97.8">471</text>
<text x="252.6" y="99.7">R?</text>
<text x="106.5" y="107.4">D?</text>
<text x="219.6" y="102">R?</text>
<text x="219.6" y="105.8">330R</text>
<text x="252.6" y="103.4">33R</text>
<text x="264.1" y="104.8">D?</text>
<text x="264.1" y="107.2">18V</text>
<text x="269.7" y="105.1">R?</text>
<text x="269.7" y="107.4">10K</text>
<text x="61.4" y="109.5">U?</text>
<text x="163.2" y="112.1">U?</text>
<text x="240.8" y="109.7">TLP250</text>
<text x="31.5" y="118.9">D?</text>
<text x="80.9" y="116.1">R?</text>
<text x="80.9" y="119.8">2K</text>
<text x="118.5" y="114.2">C?</text>
<text x="118.5" y="116.6">220u/25V</text>
<text x="264.1" y="116.6">D?</text>
<text x="264.1" y="118.9">18V</text>
<text x="31.5" y="121.3">30D120B</text>
<text x="53.4" y="121.5">R?</text>
<text x="53.4" y="123.9">68K</text>
<text x="61.4" y="121.3">OPTOISO1</text>
<text x="79.2" y="121.5">R?</text>
<text x="79.2" y="123.9">5.1K</text>
<text x="142.7" y="121.5">R?</text>
<text x="142.7" y="123.9">2K</text>
<text x="153.8" y="125.9">C?</text>
<text x="31.5" y="127.9">R?</text>
<text x="31.5" y="131.6">68K</text>
<text x="43.3" y="127.9">R?</text>
<text x="43.3" y="131.6">68K</text>
<text x="92.5" y="126.2">C?</text>
<text x="92.5" y="128.5">104</text>
<text x="118.5" y="130.7">220u/25V</text>
<text x="120.9" y="128.3">C?</text>
<text x="139.7" y="127.9">R?</text>
<text x="139.7" y="131.6">330R</text>
<text x="153.8" y="128.3">471</text>
<text x="163.2" y="126.2">4504</text>
<text x="101.9" y="135.6">DIODE</text>
<text x="104.1" y="133.2">D?</text>
<text x="85.6" y="139.5">R?</text>
<text x="85.6" y="143.4">1K</text>
<text x="151.5" y="142.6">U?</text>
<text x="52.7" y="144.7">D?</text>
<text x="62.1" y="144.7">D?</text>
<text x="71.5" y="144.7">D?</text>
<text x="26.8" y="153.7">R?</text>
<text x="38.6" y="153.7">R?</text>
<text x="50.3" y="151.8">1N4007</text>
<text x="59.8" y="151.8">1N4007</text>
<text x="69.2" y="151.8">1N4007</text>
<text x="104.1" y="150.4">U?</text>
<text x="131" y="152">R?</text>
<text x="131" y="154.4">2K</text>
<text x="26.8" y="158.3">R?</text>
<text x="29.1" y="157.4">30K</text>
<text x="38.6" y="158.3">R?</text>
<text x="40.9" y="157.4">30K</text>
<text x="76.9" y="156.7">R?</text>
<text x="76.9" y="159.1">2K</text>
<text x="85.6" y="158.8">C?</text>
<text x="85.6" y="161.2">104</text>
<text x="104.1" y="160.7">P181</text>
<text x="127.9" y="158.3">R?</text>
<text x="142.1" y="156.5">C?</text>
<text x="142.1" y="158.8">471</text>
<text x="151.5" y="156.7">4504</text>
<text x="26.8" y="163.1">R?</text>
<text x="26.8" y="166.8">30K</text>
<text x="29.1" y="162.2">30K</text>
<text x="38.6" y="163.1">R?</text>
<text x="38.6" y="166.8">30K</text>
<text x="40.9" y="162.2">30K</text>
<text x="127.9" y="162.2">330R</text>
<text x="151.5" y="166.1">U?</text>
<text x="52.7" y="170.6">D?</text>
<text x="62.1" y="170.6">D?</text>
<text x="71.5" y="170.6">D?</text>
<text x="50.3" y="177.6">1N4007</text>
<text x="59.8" y="177.6">1N4007</text>
<text x="69.2" y="177.6">1N4007</text>
<text x="85.3" y="175.8">D?</text>
<text x="131" y="175.5">R?</text>
<text x="131" y="177.9">2K</text>
<text x="85.3" y="182.3">ZENER2</text>
<text x="127.9" y="181.9">R?</text>
<text x="127.9" y="185.6">330R</text>
<text x="142.1" y="180">C?</text>
<text x="142.1" y="182.3">471</text>
<text x="151.5" y="180.2">4504</text>
<text x="262" y="187.3">V1.0</text>
<text x="262" y="189.6">1/2</text>
</g>
<g font-size="2.1" fill="#800000">
<text x="20.5" y="28.7">P</text>
<text x="119" y="28.7">+5V</text>
<text x="147.5" y="27.5">+5V</text>
<text x="208.4" y="28.7">VU+</text>
<text x="226.9" y="27.5">+24V</text>
<text x="269.5" y="31.1">+5V</text>
<text x="208.4" y="38.1">VU-</text>
<text x="20.2" y="47.5">N</text>
<text x="119" y="45.1">+24V</text>
<text x="132.2" y="42.8">G1</text>
<text x="264.8" y="51.1">Gfan</text>
<text x="147.5" y="55.7">+5V</text>
<text x="208.4" y="56.9">VV+</text>
<text x="119" y="61.6">VU+</text>
<text x="132.2" y="71">G3</text>
<text x="208.4" y="66.3">VV-</text>
<text x="48.7" y="75.7">+5V</text>
<text x="119" y="73.3">VU-</text>
<text x="47.8" y="80.4">+24V</text>
<text x="119" y="78.1">VV+</text>
<text x="147.5" y="83.9">+5V</text>
<text x="119" y="89.8">VV-</text>
<text x="208.4" y="85.1">VW+</text>
<text x="119" y="94.5">VW+</text>
<text x="208.4" y="94.5">VW-</text>
<text x="225" y="95.7">+5V</text>
<text x="249" y="95.7">V+</text>
<text x="132.2" y="99.2">G5</text>
<text x="271.9" y="101.5">GBR</text>
<text x="119" y="106.2">VW-</text>
<text x="212.1" y="103.9">G7</text>
<text x="20.5" y="113.3">P</text>
<text x="76.9" y="109.7">+5V</text>
<text x="119" y="110.9">V+</text>
<text x="249.3" y="109.7">V-</text>
<text x="93.1" y="118">RR</text>
<text x="147.5" y="114.5">+5V</text>
<text x="20.2" y="129.7">B</text>
<text x="132.2" y="129.7">G2</text>
<text x="171.7" y="126.2">V-</text>
<text x="119" y="134.4">V-</text>
<text x="155.4" y="134.4">V+</text>
<text x="119.2" y="149.7">IHF</text>
<text x="135.7" y="145">+5V</text>
<text x="20.2" y="155.5">R</text>
<text x="20.7" y="160.3">S</text>
<text x="155.4" y="157.9">V+</text>
<text x="20.5" y="164.9">T</text>
<text x="124.4" y="163.8">G4</text>
<text x="135.7" y="168.5">+5V</text>
<text x="120.4" y="183.7">G6</text>
</g>
</svg>
